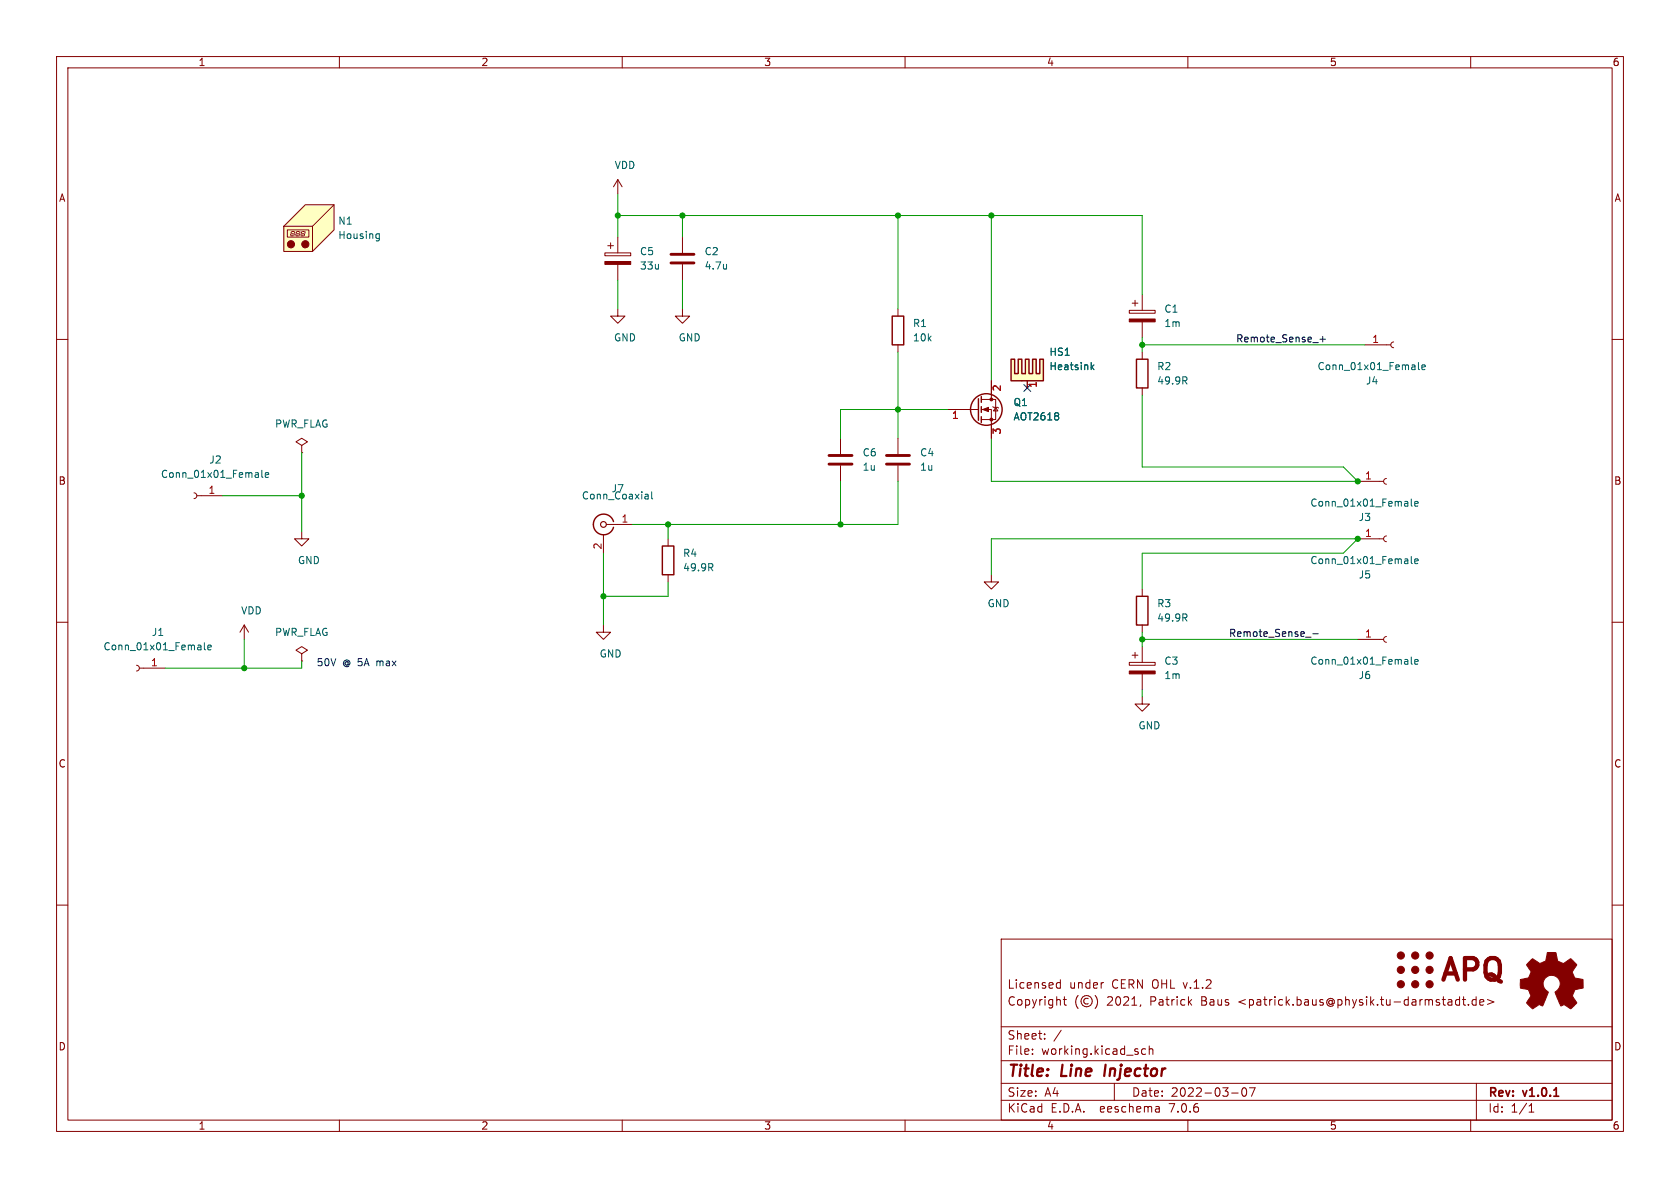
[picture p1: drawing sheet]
<svg xmlns="http://www.w3.org/2000/svg" width="297mm" height="210mm" viewBox="0 0 297 210" stroke-linecap="round" stroke-linejoin="round" font-family="sans-serif">
<g fill="none" stroke="#840000" stroke-width=".18">
<path d="M10 10h277v190h-277zM12 12h273v186h-273zM60 10v2M110 10v2M160 10v2M210 10v2M260 10v2M109.2 31.8l-.7 1.2M109.2 31.8v2.5M109.2 31.8l.8 1.2M10 60h2M106.9 44.7h4.6v.5h-4.6z"/>
<path d="M107.4 43.4h1.1M107.9 42.9v1M109.2 54.6v1.3h1.3l-1.3 1.3-1.3-1.3h1.3M109.2 41.9v2.8M109.2 46.7v2.8M120.6 54.6v1.3h1.3l-1.3 1.3-1.2-1.3h1.2M120.6 41.9v2.8M120.6 46.7v2.8M158.7 54.6v1.3M199.6 54.9h4.6v.5h-4.6zM200.2 53.6h1M200.7 53.1v1"/>
<path d="M201.9 52.1v2.8M201.9 56.9v2.8M285 60h2M53.3 78.7l1.1-.6-1.1-.6-1 .6 1 .6v1.3M148.6 77.5v2.8M158.7 61v1.2M158.7 77.5v2.8M167.6 72.4h5.4M173.5 72.4h1.8v5.1M173.5 70.6h2.5v3.6h-2.5M175.3 67.3v3.3M175.5 71.9l.1 .1h.8l.1 .1"/>
<path d="M176 72l.4 .6h-.8zM201.9 62.2v1.3M201.9 68.6v1.3M53.3 80h.1M118.1 95.3v1.2M148.6 82.3v2.8M158.7 82.3v2.8M10 110h2M118.1 101.6v1.3M285 110h2M10 160h2M285 160h2"/>
<path d="M177 166h108v32h-108zM186.9 174.6h.6M186.9 173.8h.6M187.5 173.2v1.5M188 176.7h.5M188.2 176.2v1.3l.3 .2M190.6 176a1.72 1.72 0 0 0 0 2.3M192.4 176.6a.52 .52 0 0 0-.8 .4 .52 .52 0 0 0 .8 .4M193.6 176a1.72 1.72 0 0 1 0 2.3M195 173.7h.1M201.7 177.6l-.2 .3M210.2 177.1l.5 .6"/>
<path d="M210.7 176.7l-.6 .6M258 176.8l-.4-.1-.3 .3v.4l.2 .2h.5M258 176.2v1.5M258.5 176.7h.6M258.7 176.2v1.3l.4 .2M259.6 177.6v.1M261 176.8l-.5-.1-.3 .3v.4l.2 .2h.6M261 176.2v1.5M261.6 177.2l.7-.1-.1-.3-.4-.1-.2 .2 .1 .7h.5M263 176.7l1.1 .4-1.1 .5M60 198v2M110 198v2"/>
<path d="M160 198v2M177 194.5h108M177 191.5h108M177 187.5h108M177 181.5h108M182.5 186.3v.1M182.5 185.5v.1M184.7 183.6v.1M184.7 182.8v.1M187.6 182.1l-1.3 2M197 191.5v3M202.5 185.5l-.4-.1-.3 .3v.4l.2 .2h.5"/>
<path d="M203.2 185.5l.2-.1 .3 .1 .1 .9M203.2 184.9v1.5M204.9 195.7l.1 .9M205 196.5l-.2 .1M205 196h-.2M210 198v2M217.7 193.2h1.2M219.7 192.4l.2-.1a.81 .81 0 0 1 .6 .6 .81 .81 0 0 1-.3 .8l-.2 .1a.81 .81 0 0 1-.3-1.4zM220.9 192.3h1l-.7 1.5M260 198v2M261 191.5v6.5M270.3 196.6h.9"/>
<path d="M270.3 195.5l.4-.4v1.5"/>
<circle cx="192.1" cy="177" r="1"/>
</g>
<path d="M274.7 193.8h.9" fill="none" stroke="#840000" stroke-width=".3"/>
<path d="M195.5 188.2l-.3 2" fill="none" stroke="#840000" stroke-width=".4"/>
<path d="M118.6 46.5h4.1M118.6 45h4.1M146.6 82h4M146.6 80.5h4M156.7 82h4.1M156.7 80.5h4.1" fill="none" stroke="#840000" stroke-width=".51"/>
<g fill="none" stroke="#840000" stroke-width=".25">
<path d="M157.7 55.9h2.1v5.1h-2.1zM173 70.5v3.8M173.5 70.1v1M173.5 71.9v1M173.5 73.7v1M200.9 63.5h2v5.1h-2zM117.1 96.5h2v5.1h-2z"/>
<circle cx="174.4" cy="72.4" r="2.79"/>
</g>
<g fill="#840000" stroke="#840000" stroke-width=".18">
<path d="M173.7 72.4l1.1-.4v.8z"/>
<path d="M106.9 46.2h4.6v.5h-4.6z"/>
<path d="M199.6 56.4h4.6v.5h-4.6z"/>
<circle cx="175.3" cy="74.2" r=".25"/>
<circle cx="175.3" cy="70.6" r=".25"/>
</g>
<path d="M128.4 46.7v.9M128.4 47.4v.1M209.4 67.3l.4 .6M209.7 66.7l.1 .2-.1 .3M125.9 99.7l.1 .2-.1 .3M125.6 100.3l.4 .6" fill="none" stroke="#006464" stroke-width=".18"/>
<g fill="#ffffc2">
<path d="M178.7 63.5h.7v2.5h.6v-2.5h.6v2.5h.7l-.7 1.3h-1.9z"/>
<path d="M181.3 63.5h.6v2.5h.6v-2.5h.7v2.5h.6v-2.5h.7v3.8h-3.9l.7-1.3z"/>
</g>
<path d="M178.7 63.5h.7v2.5h.6v-2.5h.6v2.5h.7v-2.5h.6v2.5h.6v-2.5h.7v2.5h.6v-2.5h.7v3.8h-5.8zM108.5 92.2a1.81 1.81 0 0 0-2.8-1 1.81 1.81 0 0 0 0 3 1.81 1.81 0 0 0 2.8-1M200.9 105.4h2v5.1h-2z" fill="none" stroke="#840000" stroke-width=".25"/>
<g fill="none" stroke="#840000" stroke-width=".18">
<path d="M181.6 67.3v1.3M241.3 61h4.6M246.4 60.5l-.4 .1-.1 .3 .1 .4 .4 .2M34.3 87.1l.4 .2 .1 .3-.2 .4-.3 .1M34.8 87.6h4.6M106.7 94.5v3.3M107.2 92.7h4.6M240 95.3h4.6M240 85.1h4.6M245.1 94.7l-.3 .2-.2 .3 .1 .4 .4 .2M245.1 84.6l-.3 .1-.2 .4 .1 .3 .4 .2M106.7 110.5v1.3h1.2l-1.2 1.2-1.3-1.2h1.3"/>
<path d="M175.3 101.6v1.3h1.2l-1.2 1.2-1.3-1.2h1.3M199.6 117.1h4.6v.5h-4.6zM200.2 115.8h1M200.7 115.3v1M201.9 104.1v1.3M201.9 110.5v1.3M201.9 114.3v2.8M201.9 119.1v2.8M240 113h4.6M245.1 112.5l-.3 .2-.2 .3 .1 .4 .4 .1M201.9 123.2v1.3h1.3l-1.3 1.2-1.2-1.2h1.2"/>
</g>
<g fill="none" stroke="#006464" stroke-width=".18">
<path d="M193 64.9l.4 .4M193.4 64.5l-.5 .5M250.8 64.1v1.1l.1 .1M251.4 64.9l.6-.1-.1-.2-.3-.1-.2 .2v.6h.5M46.3 83.1v1.1l.2 .2M46.9 84l.6-.1-.1-.3h-.3l-.2 .1 .1 .6h.4M114.2 87.4h.3l.1 .8M114.6 88.1l-.4 .1M114.6 87.7h-.4M115.2 86.9v1.1l.2 .2M249.5 88.2v1.1l.2 .2M249.5 98.4v1.1l.2 .1"/>
<path d="M250.1 89.1l.6-.2-.1-.2-.3-.1-.2 .2 .1 .6h.4M250.1 99.2l.6-.1-.1-.2-.3-.1-.2 .2 .1 .6h.4M209.4 109.2l.4 .6M209.7 108.6l.1 .2-.1 .3M249.5 116.1v1.1l.2 .2M250.1 117l.6-.1-.1-.3h-.3l-.2 .2 .1 .6h.4"/>
</g>
<g fill="#840000" stroke="#840000" stroke-width=".18">
<path d="M199.6 118.6h4.6v.5h-4.6z"/>
<path d="M270.4 170l.6-.5 .8 .6a.62 .62 0 0 0 1 0l.2-.1a1.62 1.62 0 0 0 .5-1.4l.1-.2h1.5l.1 .8a.74 .74 0 0 0 .7 .9l.5 .2 1.3-.8 1 1-.4 .7a.75 .75 0 0 0-.1 1.2l.2 .5 1.5 .3v1.5l-1.4 .2-.1 .2a1.23 1.23 0 0 0-.3 1.2l.7 1-.1 .1-1 .9-.8-.5a.54 .54 0 0 0-.9 0l-1.1-2.3a2.33 2.33 0 0 0 .9-2 1.54 1.54 0 0 0-2.5-.7 1.54 1.54 0 0 0 .4 2.6l-1 2.4a.69 .69 0 0 0-1.1 .2l-.7 .3-1-1 .8-1.2-.3-.6a.71 .71 0 0 0-.9-.7l-.7-.2v-1.4l.4-.1a1.11 1.11 0 0 0 1.3-.7 .72 .72 0 0 0-.2-1.2l-.4-.7z"/>
<circle cx="247.6" cy="171.4" r=".63"/>
<circle cx="247.6" cy="168.9" r=".63"/>
<circle cx="250.2" cy="171.4" r=".63"/>
<circle cx="250.2" cy="168.9" r=".63"/>
<circle cx="252.7" cy="168.9" r=".63"/>
<circle cx="247.6" cy="174" r=".63"/>
<circle cx="250.2" cy="174" r=".63"/>
<circle cx="252.7" cy="174" r=".63"/>
<circle cx="252.7" cy="171.4" r=".63"/>
</g>
<circle cx="106.7" cy="92.7" r=".51" fill="none" stroke="#840000" stroke-width=".2"/>
<path d="M54 36.2h5.1v4.4l-3.9 3.9h-5v-4.5z" fill="#ffffc2"/>
<g fill="none" stroke="#840000" stroke-width=".18">
<path d="M54 36.2h5.1v4.4l-3.9 3.9h-5v-4.5zM59.1 36.2l-3.9 3.8h-5M50.8 40.6h3.8v1.3h-3.8zM51.4 41.4v.2M51.5 41.7h.3M51.5 41v.2M51.6 41.3h.3M51.7 40.9h.3M52 41.4v.2M52.1 41v.2M52.3 41.4v.2M52.4 41.7h.3"/>
<path d="M52.4 41v.2M52.5 41.3h.3M52.6 40.9h.3M52.9 41.4v.2M53 41v.2M53.2 41.4v.2M53.3 41.7h.3M53.3 41v.2M53.4 41.3h.3M53.5 40.9h.3M53.8 41.4v.2M53.9 41v.2"/>
<path d="M55.2 40v4.5M167.6 72.4h2.6M175.3 67.3v2.6M175.3 74.9v2.6M181.6 67.3v1.3M53.3 94v1.3h1.3l-1.3 1.2-1.2-1.2h1.2M24.1 117.6l.4 .2 .1 .3-.1 .4-.4 .1M24.6 118.1h4.6M43.2 110.5l-.8 1.3M43.2 110.5v2.5M43.2 110.5l.7 1.3M53.3 115.6l1.1-.7-1.1-.6-1 .6 1 .7v1.2"/>
<path d="M53.3 116.8h.1"/>
</g>
<g fill="#840000" stroke="#840000" stroke-width=".18">
<circle cx="51.4" cy="43.2" r=".63"/>
<circle cx="54" cy="43.2" r=".63"/>
</g>
<path d="M66.7 41.3l.4 .1M67.1 41.3v1.1l-.2 .1-.3 .1M67.1 42.1l-.4 .1M193 64.9l.4 .4M193.4 64.5l-.5 .5M36.1 113.6v1.1l.2 .2M36.7 114.5l.6-.2v-.2l-.4-.1-.2 .2 .1 .6h.5" fill="none" stroke="#006464" stroke-width=".18"/>
<path d="M233.4 60h.9M233.8 59.5v.9M230.8 112.6h1M232.1 112h1" fill="none" stroke="#0f0f0f" stroke-width=".18"/>
<g fill="none" stroke="#009600" stroke-width=".18">
<path d="M109.2 34.3v7.6M109.2 38.1h92.7v14M120.6 38.1v3.8M158.7 38.1v16.5M175.3 38.1v29.2M109.2 49.5v5.1M120.6 49.5v5.1M201.9 59.7v2.5M158.7 62.2v15.3M167.6 72.4h-19v5.1M201.9 69.9v12.7h35.6l2.5 2.5h-64.7v-7.6M201.9 61h39.4"/>
<path d="M39.4 87.6h13.9M53.3 80v14M106.7 97.8v12.7M118.1 92.7v2.6M148.6 85.1v7.6M158.7 85.1v7.6h-46.9M43.2 113v5.1M53.3 116.8v1.3h-24.1M118.1 102.9v2.5h-11.4M175.3 101.6v-6.3h64.7l-2.5 2.5h-35.6v6.3M201.9 111.8v2.5M201.9 113h38.1"/>
<path d="M201.9 121.9v1.3"/>
</g>
<path d="M181 68l1.2 1.2M182.2 68l-1.2 1.2" fill="none" stroke="#000084" stroke-width=".18"/>
<g fill="#009600" stroke="#009600" stroke-width=".18">
<circle cx="158.7" cy="38.1" r=".46"/>
<circle cx="175.3" cy="38.1" r=".46"/>
<circle cx="201.9" cy="61" r=".46"/>
<circle cx="158.7" cy="72.4" r=".46"/>
<circle cx="120.6" cy="38.1" r=".46"/>
<circle cx="148.6" cy="92.7" r=".46"/>
<circle cx="109.2" cy="38.1" r=".46"/>
<circle cx="201.9" cy="113" r=".46"/>
<circle cx="240" cy="85.1" r=".46"/>
<circle cx="240" cy="95.3" r=".46"/>
<circle cx="118.1" cy="92.7" r=".46"/>
<circle cx="106.7" cy="105.4" r=".46"/>
<circle cx="53.3" cy="87.6" r=".46"/>
<circle cx="43.2" cy="118.1" r=".46"/>
</g>
<text font-size="5.3" fill="#840000" x="254.1" y="174.5">APQ</text>
<g font-size="2.8" fill="#840000">
<text x="178" y="190.9">Title:</text>
<text x="187.7" y="190.9">Line</text>
<text x="196.1" y="190.9">Injector</text>
</g>
<g font-size="2.1" fill="#840000">
<text x="178" y="178">Copyright</text>
<text x="178" y="175">Licensed</text>
<text x="189" y="175">under</text>
<text x="195.7" y="178">2021,</text>
<text x="196.6" y="175">CERN OHL v.1.2</text>
<text x="203.5" y="178">Patrick</text>
<text x="212.6" y="178">Baus</text>
<text x="219.4" y="178">&lt;patrick.baus@physik.tu-darmstadt.de&gt;</text>
<text x="178" y="184">Sheet:</text>
<text x="178" y="186.7">File:</text>
<text x="184.1" y="186.7">working.kicad_sch</text>
<text x="178" y="196.9">KiCad</text>
<text x="178" y="194.1">Size:</text>
<text x="184.7" y="194.1">A4</text>
<text x="185.7" y="196.9">E.D.A.</text>
<text x="194.6" y="196.9">eeschema</text>
<text x="200" y="194.1">Date:</text>
<text x="207" y="196.9">7.0.6</text>
<text x="207" y="194.1">2022-03-07</text>
<text x="263" y="194.3">Rev:</text>
<text x="263" y="196.9">Id:</text>
<text x="267.1" y="196.9">1/1</text>
<text x="269.4" y="194.3">v1.0.1</text>
</g>
<g font-size="1.8" fill="#840000">
<text x="35" y="11.9">1</text>
<text x="85" y="11.9">2</text>
<text x="135" y="11.9">3</text>
<text x="185" y="11.9">4</text>
<text x="235" y="11.9">5</text>
<text x="285" y="11.9">6</text>
<text x="10.3" y="35.9">A</text>
<text x="285.3" y="35.9">A</text>
<text x="10.3" y="85.9">B</text>
<text x="285.3" y="85.9">B</text>
<text x="10.3" y="135.9">C</text>
<text x="285.3" y="135.9">C</text>
<text x="10.3" y="185.9">D</text>
<text x="285.3" y="185.9">D</text>
<text x="35" y="199.9">1</text>
<text x="85" y="199.9">2</text>
<text x="135" y="199.9">3</text>
<text x="185" y="199.9">4</text>
<text x="235" y="199.9">5</text>
<text x="285" y="199.9">6</text>
</g>
<g font-size="1.8" fill="#006464">
<text x="108.6" y="30.1">VDD</text>
<text x="59.7" y="39.9">N1</text>
<text x="59.7" y="42.5">Housing</text>
<text x="113" y="45.3">C5</text>
<text x="113" y="47.9">33u</text>
<text x="124.5" y="45.3">C2</text>
<text x="124.5" y="47.9">4.7u</text>
<text x="161.3" y="58">R1</text>
<text x="205.7" y="55.5">C1</text>
<text x="205.7" y="58">1m</text>
<text x="108.5" y="60.6">GND</text>
<text x="119.9" y="60.6">GND</text>
<text x="161.3" y="60.6">10k</text>
<text x="185.4" y="63.1">HS1</text>
<text x="185.4" y="65.6">Heatsink</text>
<text x="204.5" y="65.6">R2</text>
<text x="232.8" y="65.6">Conn_01x01_Female</text>
<text x="179.1" y="72">Q1</text>
<text x="204.5" y="68.2">49.9R</text>
<text x="241.4" y="68.2">J4</text>
<text x="48.5" y="75.8">PWR_FLAG</text>
<text x="179.1" y="74.5">AOT2618</text>
<text x="36.9" y="82.1">J2</text>
<text x="152.4" y="80.9">C6</text>
<text x="152.4" y="83.4">1u</text>
<text x="162.6" y="80.9">C4</text>
<text x="162.6" y="83.4">1u</text>
<text x="28.4" y="84.7">Conn_01x01_Female</text>
<text x="102.8" y="88.5">Conn_Coaxial</text>
<text x="108" y="87.2">J7</text>
<text x="231.6" y="89.8">Conn_01x01_Female</text>
<text x="240.1" y="92.3">J3</text>
<text x="52.6" y="99.9">GND</text>
<text x="120.7" y="98.7">R4</text>
<text x="120.7" y="101.2">49.9R</text>
<text x="231.6" y="99.9">Conn_01x01_Female</text>
<text x="174.5" y="107.5">GND</text>
<text x="204.5" y="107.5">R3</text>
<text x="240.1" y="102.5">J5</text>
<text x="26.7" y="112.6">J1</text>
<text x="42.5" y="108.8">VDD</text>
<text x="48.5" y="112.6">PWR_FLAG</text>
<text x="204.5" y="110.1">49.9R</text>
<text x="18.2" y="115.2">Conn_01x01_Female</text>
<text x="105.9" y="116.4">GND</text>
<text x="205.7" y="117.7">C3</text>
<text x="231.6" y="117.7">Conn_01x01_Female</text>
<text x="205.7" y="120.2">1m</text>
<text x="240.1" y="120.2">J6</text>
<text x="201.2" y="129.1">GND</text>
</g>
<g font-size="1.8" fill="#0f0f0f">
<text x="218.4" y="60.6">Remote_Sense_+</text>
<text x="217.2" y="112.7">Remote_Sense_-</text>
</g>
<g font-size="1.8" fill="#a90000">
<text x="242.5" y="60.7">1</text>
<text x="177.2" y="69.3" transform="rotate(-90 177.2 69.3)">2</text>
<text x="183.6" y="68.7" transform="rotate(-90 183.6 68.7)">1</text>
<text x="168.2" y="74.4">1</text>
<text x="177.2" y="76.9" transform="rotate(-90 177.2 76.9)">3</text>
<text x="36.8" y="87.4">1</text>
<text x="241.2" y="84.8">1</text>
<text x="109.8" y="92.5">1</text>
<text x="241.2" y="95">1</text>
<text x="106.4" y="97.2" transform="rotate(-90 106.4 97.2)">2</text>
<text x="241.2" y="112.8">1</text>
<text x="26.6" y="117.9">1</text>
</g>
<g font-size="1.8" fill="#0000c2">
<text x="55.9" y="117.9">50V</text>
<text x="60.6" y="117.9">@ 5A</text>
<text x="66.8" y="117.9">max</text>
</g>
</svg>
